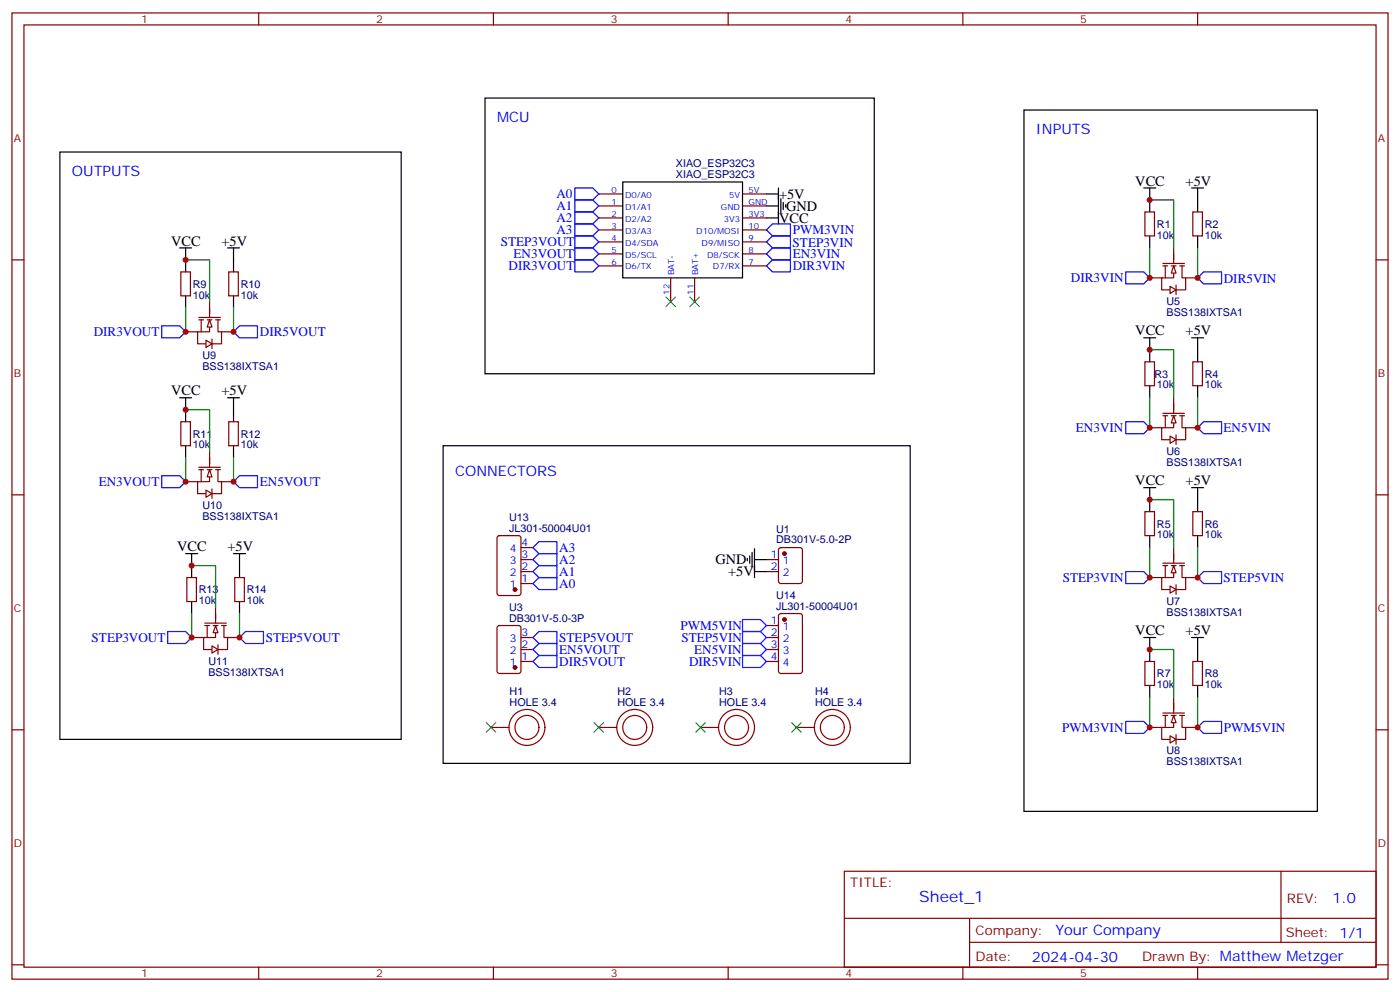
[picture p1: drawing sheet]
<svg xmlns="http://www.w3.org/2000/svg" width="412mm" height="292mm" viewBox="0 0 412 292" stroke-linecap="round" stroke-linejoin="round" font-family="sans-serif">
<g fill="none" stroke="#870000" stroke-width=".35">
<path d="M3.5 3.8h405.4v284.3h-405.4zM7.1 7.3h398.2v277.3h-398.2zM76.2 3.8v3.5M145.3 3.8v3.5M214.5 3.8v3.5M283.6 3.8v3.5M352.8 3.8v3.5M176.4 57.1h7M218.7 57.1h7.1M3.5 76.5h3.6M176.4 60.6h7M176.4 64.1h7"/>
<path d="M176.4 67.7h7M176.4 71.2h7M176.4 74.7h7M176.4 78.2h7M218.7 60.6h7.1M218.7 64.1h7.1M218.7 67.7h7.1M218.7 71.2h7.1M218.7 74.7h7.1M218.7 78.2h7.1M342.5 78.2h1.5M342.5 77.5h6.4"/>
<path d="M343.3 78.2v3.6M345 78.2h1.4M345.7 78.2v3.6h-3.5v3.5h2.5M345.7 73v4.5M347.5 78.2h1.4M348.2 78.2v3.6h1v3.5h-2.8M405.3 76.5h3.6M197.6 81.8v7M204.6 81.8v7M338.7 81.8h3.5M346.4 83.9v2.8M349.2 81.8h3.6"/>
<path d="M3.5 145.6h3.6M405.3 145.6h3.6M225.8 168.2h3.5M225.8 164.7h3.5M229.5 161.4l.5-.3h5.7l.6 .5 .1 9.4-.5 .7h-5.9l-.6-.4-.1-9.4zM146.6 184.3l.5-.2h5.7l.6 .4 .1 13-.5 .6-5.9 .1-.6-.5-.1-12.9zM153.5 194.7h3.5M153.5 191.1h3.5M153.5 187.6h3.5M3.5 214.8h3.6M405.3 214.8h3.6M248.7 256.4h156.6v28.2h-156.6z"/>
<path d="M377.3 256.4v20.9M248.7 270.2h156.5M285.6 277.3h119.6M285.6 270.2v14.2M3.5 283.9h3.6M76.2 284.6v3.5M145.3 284.6v3.5M214.5 284.6v3.5M283.6 284.6v3.5M352.8 284.6v3.5M405.3 283.9h3.6"/>
</g>
<g fill="#870000" stroke="#870000" stroke-width=".35">
<circle cx="151.7" cy="196.4" r=".53"/>
<circle cx="231.1" cy="162.9" r=".53"/>
</g>
<path d="M183.4 53.6h35.3v28.2h-35.3z" fill="none" stroke="#000" stroke-width=".35"/>
<g fill="#fff" stroke="#870000" stroke-width=".35">
<path d="M344.7 84.2l1.7 1.1-1.7 1.1z"/>
<path d="M345.7 78.2l.7 2.2h-1.4z"/>
</g>
<path d="M345.7 117.1v4.5M338.7 125.9h3.5M342.5 122.3h1.5M342.5 121.6h6.4M343.3 122.3v3.6M345 122.3h1.4M345.7 122.3v3.6h-3.5v3.5h2.5M346.4 128v2.8M347.5 122.3h1.4M348.2 122.3v3.6h1v3.5h-2.8M349.2 125.9h3.6" fill="none" stroke="#870000" stroke-width=".35"/>
<g fill="#fff" stroke="#870000" stroke-width=".35">
<path d="M344.7 128.3l1.7 1.1-1.7 1.1z"/>
<path d="M345.7 122.3l.7 2.2h-1.4z"/>
</g>
<path d="M338.7 170h3.5M342.5 166.4h1.5M342.5 165.7h6.4M343.3 166.4v3.6M345 166.4h1.4M345.7 166.4v3.6h-3.5v3.5h2.5M345.7 161.1v4.6M346.4 172.1v2.8M347.5 166.4h1.4M348.2 166.4v3.6h1v3.5h-2.8M349.2 170h3.6" fill="none" stroke="#870000" stroke-width=".35"/>
<g fill="#fff" stroke="#870000" stroke-width=".35">
<path d="M344.7 172.4l1.7 1.1-1.7 1.1z"/>
<path d="M345.7 166.4l.7 2.2h-1.4z"/>
</g>
<path d="M338.7 214.1h3.5M342.5 210.5h1.5M342.5 209.8h6.4M343.3 210.5v3.6M345 210.5h1.4M345.7 210.5v3.6h-3.5v3.5h2.5M345.7 205.2v4.6M346.4 216.2v2.8M347.5 210.5h1.4M348.2 210.5v3.6h1v3.5h-2.8M349.2 214.1h3.6" fill="none" stroke="#870000" stroke-width=".35"/>
<g fill="#fff" stroke="#870000" stroke-width=".35">
<path d="M344.7 216.5l1.7 1.1-1.7 1.1z"/>
<path d="M345.7 210.5l.7 2.2h-1.4z"/>
</g>
<path d="M54.7 97.6h3.5M58.6 94.1h1.4M58.6 93.4h6.3M59.3 94.1v3.5M61 94.1h1.4M61.7 94.1v3.5h-3.5v3.6h2.5M61.7 88.8v4.6M62.4 99.8v2.8M63.5 94.1h1.4M64.2 94.1v3.5h1.1v3.6h-2.9M65.3 97.6h3.5" fill="none" stroke="#870000" stroke-width=".35"/>
<g fill="#fff" stroke="#870000" stroke-width=".35">
<path d="M60.7 100.1l1.7 1.1-1.7 1z"/>
<path d="M61.7 94.1l.7 2.1h-1.4z"/>
</g>
<path d="M58.6 138.2h1.4M58.6 137.5h6.3M59.3 138.2v3.5M61 138.2h1.4M61.7 138.2v3.5h-3.5v3.6h2.5M61.7 132.9v4.6M63.5 138.2h1.4M64.2 138.2v3.5h1.1v3.6h-2.9M54.7 141.7h3.5M62.4 143.9v2.8M65.3 141.7h3.5" fill="none" stroke="#870000" stroke-width=".35"/>
<g fill="#fff" stroke="#870000" stroke-width=".35">
<path d="M60.7 144.2l1.7 1.1-1.7 1z"/>
<path d="M61.7 138.2l.7 2.1h-1.4z"/>
</g>
<path d="M63.5 178.8v4.6M56.4 187.6h3.6M60.3 184.1h1.4M60.3 183.4h6.4M61 184.1v3.5M62.8 184.1h1.4M63.5 184.1v3.5h-3.5v3.5h2.4M64.2 189.7v2.8M65.3 184.1h1.4M66 184.1v3.5h1v3.5h-2.8M67 187.6h3.6" fill="none" stroke="#870000" stroke-width=".35"/>
<g fill="#fff" stroke="#870000" stroke-width=".35">
<path d="M62.4 190.1l1.8 1-1.8 1.1z"/>
<path d="M63.5 184.1l.7 2.1h-1.4z"/>
</g>
<g fill="none" stroke="#000" stroke-width=".35">
<path d="M142.9 28.9h114.6v81.1h-114.6zM301.6 32.4h86.5v206.4h-86.5zM17.6 44.7h100.6v172.9h-100.6zM225.8 57.1h3.5M229.3 55.3v10.6M230 58.5v4.2M230.7 59.5v2.2M336.9 55.3h3.5M338.7 55.3v7.1M351 55.3h3.5M352.8 55.3v7.1M52.9 73h3.5"/>
<path d="M54.7 73v7M67 73h3.6M68.8 73v7M225.8 60.6h3.5M225.8 64.1h3.5M231.4 60.3v.7M338.7 69.4v3.6M352.8 69.4v3.6M54.7 87.1v3.5M68.8 87.1v3.5M336.9 99.4h3.5M338.7 99.4v7.1"/>
<path d="M351 99.4h3.5M352.8 99.4v7.1M52.9 117.1h3.5M54.7 117.1v7M67 117.1h3.6M68.8 117.1v7M338.7 113.5v3.6M352.8 113.5v3.6M54.7 131.2v3.5M68.8 131.2v3.5M130.5 131.2h137.6v93.4h-137.6zM336.9 143.5h3.5"/>
<path d="M338.7 143.5v7.1M338.7 157.6v3.5M351 143.5h3.5M352.8 143.5v7.1M352.8 157.6v3.5M54.7 162.9h3.5M56.4 162.9v7.1M56.4 177v3.6M68.8 162.9h3.5M70.6 162.9v7.1M70.6 177v3.6M220.1 164.3v.7"/>
<path d="M220.8 163.6v2.1M221.5 162.6v4.2M222.2 164.7h3.6M222.2 161.5v8.5M222.2 168.2h3.6M336.9 187.6h3.5M338.7 187.6v7.1M351 187.6h3.5M352.8 187.6v7.1M338.7 201.7v3.5M352.8 201.7v3.5"/>
</g>
<g fill="none" stroke="#870000" stroke-width=".35">
<path d="M337.3 62.4h2.8v7h-2.8zM351.4 62.4h2.8v7h-2.8zM53.3 80h2.8v7.1h-2.8zM67.4 80h2.8v7.1h-2.8zM337.3 106.5h2.8v7h-2.8zM351.4 106.5h2.8v7h-2.8zM53.3 124.1h2.8v7.1h-2.8zM67.4 124.1h2.8v7.1h-2.8zM146.6 157.8l.5-.2h5.7l.6 .5 .1 16.5-.5 .6-5.9 .1-.6-.5-.1-16.5zM337.3 150.6h2.8v7h-2.8zM351.4 150.6h2.8v7h-2.8zM55 170h2.9v7h-2.9z"/>
<path d="M69.1 170h2.9v7h-2.9zM153.5 171.7h3.5M153.5 168.2h3.5M153.5 164.7h3.5M153.5 161.1h3.5M225.8 184.1h3.5M225.8 187.6h3.5M225.8 191.1h3.5M225.8 194.7h3.5M229.5 180.8l.5-.2h5.7l.6 .4 .1 16.5-.5 .6-5.9 .1-.6-.5-.1-16.4zM337.3 194.7h2.8v7h-2.8zM351.4 194.7h2.8v7h-2.8z"/>
<path d="M144.6 214.1h5.3M176.4 214.1h5.3M206.4 214.1h5.3M234.6 214.1h5.3"/>
<circle cx="155.2" cy="214.1" r="3.5"/>
<circle cx="155.2" cy="214.1" r="5.3"/>
<circle cx="187" cy="214.1" r="3.5"/>
<circle cx="187" cy="214.1" r="5.3"/>
<circle cx="217" cy="214.1" r="3.5"/>
<circle cx="217" cy="214.1" r="5.3"/>
<circle cx="245.2" cy="214.1" r="3.5"/>
<circle cx="245.2" cy="214.1" r="5.3"/>
</g>
<g fill="none" stroke="#008700" stroke-width=".35">
<path d="M338.7 58.8h7v14.2M54.7 76.5h7v12.3M338.7 73v8.8M352.8 73v8.8M54.7 90.6v7M68.8 90.6v7M338.7 102.9h7v14.2M338.7 117.1v8.8M352.8 117.1v8.8M54.7 120.6h7v12.3M54.7 134.7v7M68.8 134.7v7"/>
<path d="M338.7 147h7v14.1M56.4 166.4h7.1v12.4M338.7 161.1v8.9M352.8 161.1v8.9M56.4 180.6v7M70.6 180.6v7M338.7 191.1h7v14.1M338.7 205.2v8.9M352.8 205.2v8.9"/>
</g>
<g fill="none" stroke="#00f" stroke-width=".35">
<path d="M169.3 55.3h5.3l1.8 1.8-1.8 1.7h-5.3zM169.3 58.8h5.3l1.8 1.8-1.8 1.8h-5.3zM169.3 62.4h5.3l1.8 1.7-1.8 1.8h-5.3zM169.3 65.9h5.3l1.8 1.8-1.8 1.7h-5.3zM169.3 76.5h5.3l1.8 1.7-1.8 1.8h-5.3zM169.3 73h5.3l1.8 1.7-1.8 1.8h-5.3zM169.3 69.4h5.3l1.8 1.8-1.8 1.8h-5.3zM225.8 78.2l1.7-1.7h5.3v3.5h-5.3zM225.8 74.7l1.7-1.7h5.3v3.5h-5.3zM225.8 71.2l1.7-1.8h5.3v3.6h-5.3zM227.5 65.9h5.3v3.5h-5.3l-1.7-1.7zM47.6 95.9h5.3l1.8 1.7-1.8 1.8h-5.3z"/>
<path d="M68.8 97.6l1.8-1.7h5.2v3.5h-5.2zM331.6 80h5.3l1.8 1.8-1.8 1.7h-5.3zM354.5 80h5.3v3.5h-5.3l-1.7-1.7zM47.6 140h5.3l1.8 1.7-1.8 1.8h-5.3zM331.6 124.1h5.3l1.8 1.8-1.8 1.7h-5.3zM352.8 125.9l1.7-1.8h5.3v3.5h-5.3zM68.8 141.7l1.8-1.7h5.2v3.5h-5.2zM157 171.7l1.7-1.7h5.3v3.5h-5.3zM157 164.7l1.7-1.8h5.3v3.5h-5.3zM157 161.1l1.7-1.7h5.3v3.5h-5.3zM158.7 166.4h5.3v3.6h-5.3l-1.7-1.8zM331.6 168.2h5.3l1.8 1.8-1.8 1.7h-5.3z"/>
<path d="M352.8 170l1.7-1.8h5.3v3.5h-5.3zM49.4 185.8h5.3l1.7 1.8-1.7 1.8h-5.3zM70.6 187.6l1.7-1.8h5.3v3.6h-5.3zM157 194.7l1.7-1.8h5.3v3.5h-5.3zM157 191.1l1.7-1.7h5.3v3.5h-5.3zM157 187.6l1.7-1.8h5.3v3.6h-5.3zM218.7 192.9h5.3l1.8 1.8-1.8 1.7h-5.3zM218.7 189.4h5.3l1.8 1.7-1.8 1.8h-5.3zM218.7 185.8h5.3l1.8 1.8-1.8 1.8h-5.3zM218.7 182.3h5.3l1.8 1.8-1.8 1.7h-5.3zM331.6 212.3h5.3l1.8 1.8-1.8 1.7h-5.3zM354.5 212.3h5.3v3.5h-5.3l-1.7-1.7z"/>
</g>
<path d="M196.1 87.4l2.9 2.8M199 87.4l-2.9 2.8M203.2 87.4l2.8 2.8M206 87.4l-2.8 2.8M143.2 212.7l2.8 2.8M146 212.7l-2.8 2.8M175 212.7l2.8 2.8M177.8 212.7l-2.8 2.8M205 212.7l2.8 2.8M207.8 212.7l-2.8 2.8M233.2 212.7l2.8 2.8M236 212.7l-2.8 2.8" fill="none" stroke="#3c3" stroke-width=".35"/>
<g fill="#870000" stroke="#870000" stroke-width=".35">
<circle cx="151.7" cy="173.5" r=".53"/>
<circle cx="231.1" cy="182.3" r=".53"/>
</g>
<g fill="#c00">
<circle cx="54.7" cy="97.6" r=".88"/>
<circle cx="68.8" cy="97.6" r=".88"/>
<circle cx="54.7" cy="141.7" r=".88"/>
<circle cx="68.8" cy="141.7" r=".88"/>
<circle cx="56.4" cy="187.6" r=".88"/>
<circle cx="70.6" cy="187.6" r=".88"/>
<circle cx="338.7" cy="81.8" r=".88"/>
<circle cx="352.8" cy="81.8" r=".88"/>
<circle cx="338.7" cy="125.9" r=".88"/>
<circle cx="352.8" cy="125.9" r=".88"/>
<circle cx="338.7" cy="170" r=".88"/>
<circle cx="352.8" cy="170" r=".88"/>
<circle cx="338.7" cy="214.1" r=".88"/>
<circle cx="352.8" cy="214.1" r=".88"/>
<circle cx="338.7" cy="58.8" r=".88"/>
<circle cx="338.7" cy="102.9" r=".88"/>
<circle cx="338.7" cy="147" r=".88"/>
<circle cx="338.7" cy="191.1" r=".88"/>
<circle cx="54.7" cy="76.5" r=".88"/>
<circle cx="54.7" cy="120.6" r=".88"/>
<circle cx="56.4" cy="166.4" r=".88"/>
</g>
<text font-size="4.6" fill="#00f" x="270.8" y="265.4">Sheet_1</text>
<g font-size="4.2" fill="#00f">
<text x="146.4" y="35.9">MCU</text>
<text x="305.2" y="39.4">INPUTS</text>
<text x="21.2" y="51.8">OUTPUTS</text>
<text x="134.1" y="140">CONNECTORS</text>
<text x="392.5" y="265.7">1.0</text>
<text x="310.9" y="275.2">Your Company</text>
<text x="304" y="283">2024-04-30</text>
</g>
<g font-size="4.2">
<text x="229.5" y="58.5">+5V</text>
<text x="334.4" y="54.6">VCC</text>
<text x="349.2" y="54.6">+5V</text>
<text x="229.5" y="65.5">VCC</text>
<text x="231.6" y="62">GND</text>
<text x="50.4" y="72.2">VCC</text>
<text x="65.3" y="72.2">+5V</text>
<text x="334.4" y="98.7">VCC</text>
<text x="349.2" y="98.7">+5V</text>
<text x="50.4" y="116.3">VCC</text>
<text x="65.3" y="116.3">+5V</text>
<text x="334.4" y="142.8">VCC</text>
<text x="349.2" y="142.8">+5V</text>
<text x="52.2" y="162.2">VCC</text>
<text x="67" y="162.2">+5V</text>
<text x="210.8" y="166.1">GND</text>
<text x="214.5" y="169.6">+5V</text>
<text x="334.4" y="186.9">VCC</text>
<text x="349.2" y="186.9">+5V</text>
</g>
<g font-size="3.9" fill="#00f">
<text x="163.9" y="58.3">A0</text>
<text x="163.9" y="61.9">A1</text>
<text x="163.9" y="65.4">A2</text>
<text x="163.9" y="68.9">A3</text>
<text x="233.5" y="69">PWM3VIN</text>
<text x="147.5" y="72.4">STEP3VOUT</text>
<text x="151.3" y="76">EN3VOUT</text>
<text x="233.5" y="72.6">STEP3VIN</text>
<text x="233.5" y="76">EN3VIN</text>
<text x="149.8" y="79.5">DIR3VOUT</text>
<text x="233.5" y="79.5">DIR3VIN</text>
<text x="315.5" y="83">DIR3VIN</text>
<text x="360.5" y="83.2">DIR5VIN</text>
<text x="27.6" y="98.9">DIR3VOUT</text>
<text x="76.6" y="99">DIR5VOUT</text>
<text x="316.9" y="127.1">EN3VIN</text>
<text x="360.4" y="127.1">EN5VIN</text>
<text x="29.1" y="143">EN3VOUT</text>
<text x="76.6" y="143.1">EN5VOUT</text>
<text x="164.7" y="166">A2</text>
<text x="164.7" y="162.4">A3</text>
<text x="164.7" y="173">A0</text>
<text x="164.7" y="169.5">A1</text>
<text x="313.1" y="171.2">STEP3VIN</text>
<text x="360.4" y="171.2">STEP5VIN</text>
<text x="200.5" y="185.3">PWM5VIN</text>
<text x="27" y="188.8">STEP3VOUT</text>
<text x="78.3" y="188.9">STEP5VOUT</text>
<text x="164.7" y="188.9">STEP5VOUT</text>
<text x="200.7" y="189.1">STEP5VIN</text>
<text x="164.7" y="196">DIR5VOUT</text>
<text x="164.7" y="192.5">EN5VOUT</text>
<text x="203" y="195.9">DIR5VIN</text>
<text x="204.5" y="192.6">EN5VIN</text>
<text x="312.9" y="215.3">PWM3VIN</text>
<text x="360.5" y="215.5">PWM5VIN</text>
</g>
<g font-size="3.9" fill="#800">
<text x="250.5" y="261">TITLE:</text>
<text x="379.1" y="265.7">REV:</text>
<text x="287.4" y="275.2">Company:</text>
<text x="378.7" y="275.8">Sheet: 1/1</text>
<text x="287.4" y="282.9">Date:</text>
<text x="336.4" y="282.9">Drawn By: Matthew Metzger</text>
</g>
<g font-size="3.2" fill="#800">
<text x="41.6" y="6.8">1</text>
<text x="110.8" y="6.8">2</text>
<text x="179.9" y="6.8">3</text>
<text x="249.1" y="6.8">4</text>
<text x="318.2" y="6.8">5</text>
<text x="4.1" y="41.9">A</text>
<text x="405.9" y="41.9">A</text>
<text x="4.1" y="111.1">B</text>
<text x="405.9" y="111.1">B</text>
<text x="4.1" y="180.2">C</text>
<text x="405.9" y="180.2">C</text>
<text x="4.1" y="249.3">D</text>
<text x="405.9" y="249.3">D</text>
<text x="41.6" y="287.6">1</text>
<text x="110.8" y="287.6">2</text>
<text x="179.9" y="287.6">3</text>
<text x="249.1" y="287.6">4</text>
<text x="318.2" y="287.6">5</text>
</g>
<g font-size="3.2" fill="#000080">
<text x="199.1" y="52.5">XIAO_ESP32C3</text>
<text x="199.1" y="49.1">XIAO_ESP32C3</text>
<text x="340.8" y="70.2">10k</text>
<text x="340.8" y="67">R1</text>
<text x="354.9" y="70.2">10k</text>
<text x="354.9" y="67">R2</text>
<text x="56.8" y="87.9">10k</text>
<text x="56.8" y="84.7">R9</text>
<text x="70.9" y="87.9">10k</text>
<text x="70.9" y="84.7">R10</text>
<text x="343.6" y="89.7">U5</text>
<text x="343.6" y="93">BSS138IXTSA1</text>
<text x="59.6" y="105.6">U9</text>
<text x="59.6" y="108.8">BSS138IXTSA1</text>
<text x="340.1" y="111.1">R3</text>
<text x="354.9" y="111.1">R4</text>
<text x="340.8" y="114.3">10k</text>
<text x="354.9" y="114.3">10k</text>
<text x="56.8" y="132">10k</text>
<text x="56.8" y="128.8">R11</text>
<text x="70.9" y="132">10k</text>
<text x="70.9" y="128.8">R12</text>
<text x="343.6" y="137.1">BSS138IXTSA1</text>
<text x="343.6" y="133.8">U6</text>
<text x="59.6" y="149.7">U10</text>
<text x="59.6" y="152.9">BSS138IXTSA1</text>
<text x="149.9" y="153.4">U13</text>
<text x="340.8" y="155.2">R5</text>
<text x="354.9" y="155.2">R6</text>
<text x="149.9" y="156.6">JL301-50004U01</text>
<text x="228.6" y="159.9">DB301V-5.0-2P</text>
<text x="228.6" y="156.7">U1</text>
<text x="340.8" y="158.4">10k</text>
<text x="354.9" y="158.4">10k</text>
<text x="58.6" y="177.8">10k</text>
<text x="58.6" y="174.6">R13</text>
<text x="72.7" y="177.8">10k</text>
<text x="72.7" y="174.6">R14</text>
<text x="149.9" y="179.8">U3</text>
<text x="228.6" y="179.5">JL301-50004U01</text>
<text x="228.6" y="176.3">U14</text>
<text x="343.6" y="177.9">U7</text>
<text x="149.9" y="183">DB301V-5.0-3P</text>
<text x="343.6" y="181.2">BSS138IXTSA1</text>
<text x="61.4" y="195.6">U11</text>
<text x="61.4" y="198.8">BSS138IXTSA1</text>
<text x="340.8" y="202.5">10k</text>
<text x="340.8" y="199.3">R7</text>
<text x="354.9" y="202.5">10k</text>
<text x="354.9" y="199.3">R8</text>
<text x="150.1" y="207.7">HOLE 3.4</text>
<text x="150.1" y="204.5">H1</text>
<text x="181.9" y="207.7">HOLE 3.4</text>
<text x="181.9" y="204.5">H2</text>
<text x="211.9" y="207.7">HOLE 3.4</text>
<text x="211.9" y="204.5">H3</text>
<text x="240.1" y="207.7">HOLE 3.4</text>
<text x="240.1" y="204.5">H4</text>
<text x="343.6" y="225.3">BSS138IXTSA1</text>
<text x="343.6" y="222">U8</text>
</g>
<g font-size="3.2" fill="#00f">
<text x="153.6" y="160.8">4</text>
<text x="150.1" y="166.1">3</text>
<text x="150.1" y="162.6">4</text>
<text x="153.6" y="167.9">2</text>
<text x="153.6" y="164.3">3</text>
<text x="227.1" y="167.9">2</text>
<text x="227.1" y="164.3">1</text>
<text x="230.6" y="166.1">1</text>
<text x="150.1" y="173.1">1</text>
<text x="150.1" y="169.6">2</text>
<text x="153.6" y="171.4">1</text>
<text x="230.6" y="169.6">2</text>
<text x="227.1" y="183.7">1</text>
<text x="230.6" y="185.5">1</text>
<text x="150.1" y="189">3</text>
<text x="153.6" y="190.8">2</text>
<text x="153.6" y="187.3">3</text>
<text x="227.1" y="187.3">2</text>
<text x="227.1" y="190.8">3</text>
<text x="230.6" y="189">2</text>
<text x="150.1" y="196.1">1</text>
<text x="150.1" y="192.5">2</text>
<text x="153.6" y="194.3">1</text>
<text x="227.1" y="194.3">4</text>
<text x="230.6" y="192.5">3</text>
<text x="230.6" y="196.1">4</text>
</g>
<g font-size="2.5" fill="#00f">
<text x="180.1" y="56.7">0</text>
<text x="184.1" y="58.1">D0/A0</text>
<text x="214.8" y="58.1">5V</text>
<text x="220.5" y="56.7">5V</text>
<text x="180.1" y="60.3">1</text>
<text x="180.1" y="63.8">2</text>
<text x="184.1" y="61.7">D1/A1</text>
<text x="184.1" y="65.2">D2/A2</text>
<text x="212.4" y="61.7">GND</text>
<text x="213.2" y="65.2">3V3</text>
<text x="220.5" y="60.3">GND</text>
<text x="220.5" y="63.8">3V3</text>
<text x="180.1" y="67.3">3</text>
<text x="180.1" y="70.8">4</text>
<text x="184.1" y="68.7">D3/A3</text>
<text x="205.1" y="68.7">D10/MOSI</text>
<text x="220.5" y="67.3">10</text>
<text x="220.5" y="70.8">9</text>
<text x="180.1" y="74.4">5</text>
<text x="180.1" y="77.9">6</text>
<text x="184.1" y="72.2">D4/SDA</text>
<text x="184.1" y="75.8">D5/SCL</text>
<text x="206.7" y="72.2">D9/MISO</text>
<text x="208.3" y="75.8">D8/SCK</text>
<text x="220.5" y="74.4">8</text>
<text x="220.5" y="77.9">7</text>
<text x="184.1" y="79.3">D6/TX</text>
<text x="198.6" y="81.1" transform="rotate(-90 198.6 81.1)">BAT-</text>
<text x="205.7" y="81.1" transform="rotate(-90 205.7 81.1)">BAT+</text>
<text x="210" y="79.3">D7/RX</text>
<text x="197.2" y="86.7" transform="rotate(-90 197.2 86.7)">12</text>
<text x="204.3" y="86.7" transform="rotate(-90 204.3 86.7)">11</text>
</g>
</svg>
